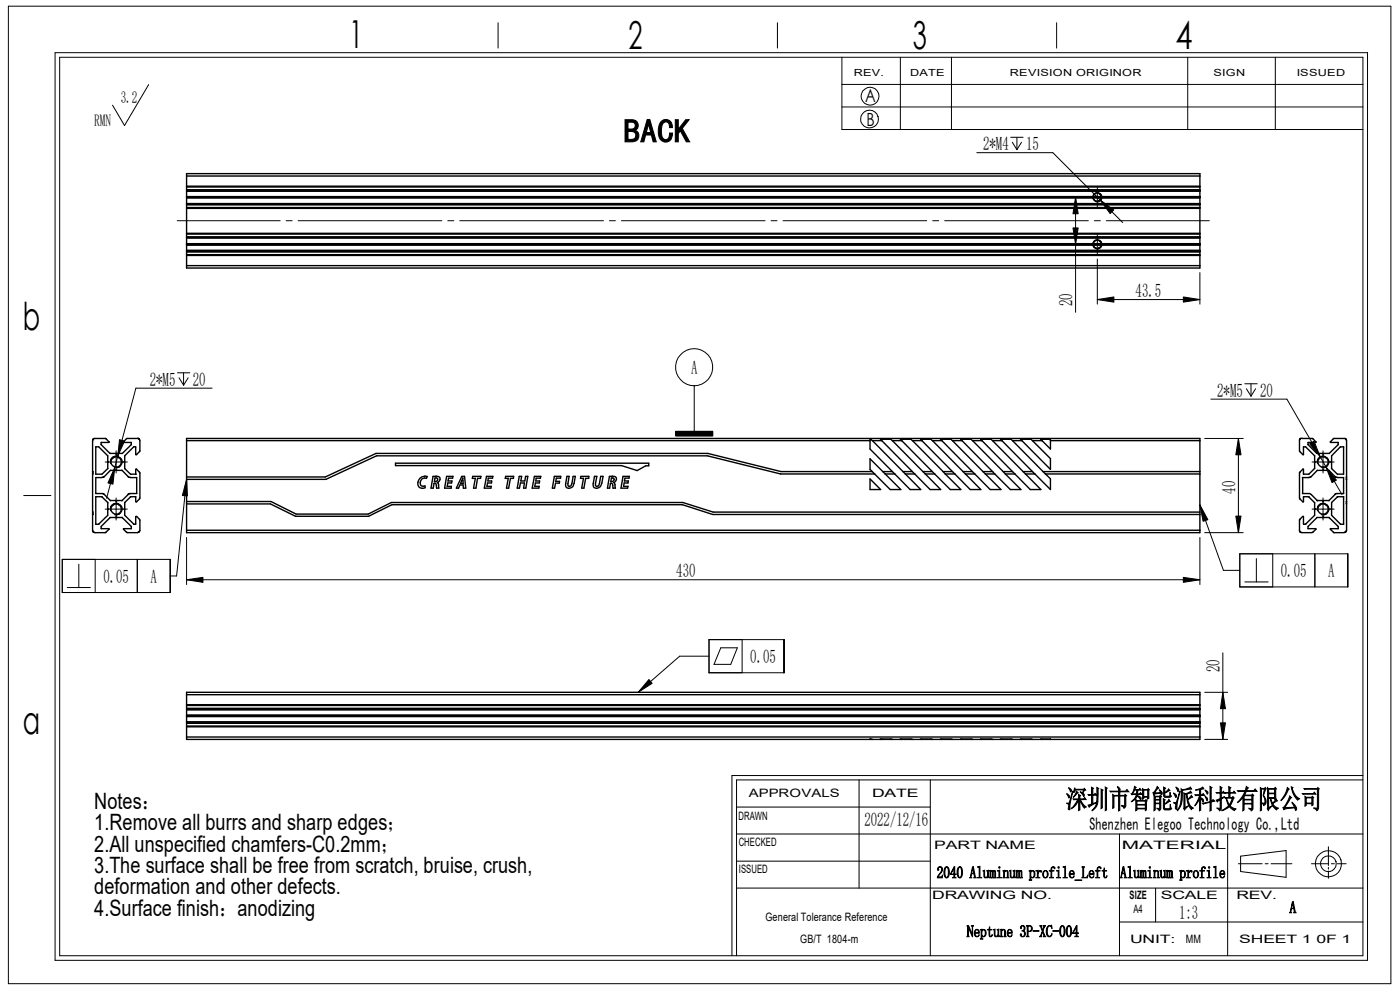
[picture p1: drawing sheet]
<svg xmlns="http://www.w3.org/2000/svg" width="297mm" height="210mm" viewBox="0 0 297 210" stroke-linecap="round" stroke-linejoin="round" font-family="sans-serif">
<g fill="none" stroke="#000" stroke-width=".21">
<path d="M1.8 1.3h293.3v207.4h-293.3zM11.7 11.2h278.4v192.5h-278.4zM12.7 12.1h276.4v190.6h-276.4zM31.5 17.9l-5.1 8.7-2.5-4.3M105.7 4.8v5.4M164.9 4.8v5.4M178.6 17.9h110.5M178.6 12.1v15.4h110.5M191 12.1v15.4M201.8 12.1v15.4M224.2 4.8v5.4M252 12.1v15.4"/>
<path d="M270.6 12.1v15.4M178.6 22.7h110.5M207.2 32.4h16.2l14.8 14.8M214.4 29.1h2.6M214.8 30.2l.9 1.6M215.7 29.1v2.7M216.7 30.2l-1 1.6M232.8 39.7v4.2M37.6 46.8h21.8M60.7 46.8h1.3M63.2 46.8h30.5M95 46.8h1.3"/>
<path d="M97.5 46.8h30.5M129.3 46.8h1.3M131.8 46.8h30.5M163.6 46.8h1.2M166.1 46.8h30.5M197.9 46.8h1.2M200.4 46.8h30.5M227.2 51.8h7.7M227.2 41.8h7.7M227.6 48.3h1.1l-.5 3.5zM228.2 41.8l.5 3.5h-1.1zM228.2 41.8v24.5"/>
<path d="M231.8 42.1a.99 .99 0 0 1 .9-1.3 .99 .99 0 0 1 1.1 1.1 .99 .99 0 0 1-1.3 .9M231.8 52.1a.99 .99 0 0 1 .9-1.3 .99 .99 0 0 1 1.1 1.1 .99 .99 0 0 1-1.3 .9M232.2 46.8h1.2M232.8 49.7v4.3M232.8 54.9v9.6M233.4 42.5l2.9 2-.8 .8zM234.7 46.8h21.8M254.6 57.8v6.7M37.6 79.1h2.7M38.9 79.1v2.6M232.8 63.5l3.5-.5v1.1zM232.8 63.5h21.8"/>
<path d="M251 63l3.6 .5-3.6 .6zM22.3 98h4.7M23.7 97.1a1.2 1.2 0 0 0-.2 1.2 1.24 1.24 0 0 1 1-1.5 1.24 1.24 0 0 1 1.4 1.3 1.24 1.24 0 0 1-1.6 1.1M24.3 99.2l-.3 3.5-1.1-.3zM24.3 99.2l-1.7 6.5M24.6 95.6v4.7M25 96.8l-.3-.1-.9 .3M25.4 93.3l1 .3-1.4 3.2zM25.5 98.8l-.7 .4h-.5M25.6 97.2l.2 .3v.8M38 80.1l.9 1.6M39.9 80.1l-1 1.6"/>
<path d="M45 82.3h-16.2l-4.5 16.9M143.3 91.5h7.9v1h-7.9zM147.3 81.8v9.7M255.6 93h8.1M256.9 84.7h16.1l11.7 20.2M262.7 93l.6 3.5h-1.1zM262.7 93v20M264.1 81.4h2.6M264.4 82.5l1 1.5M265.4 81.4v2.6M266.4 82.5l-1 1.5M277.8 94.1l1-.5 1.3 3.3z"/>
<path d="M278.3 98h4.7M279.8 97.1l-.4 .7 .1 .5a1.24 1.24 0 0 1 1.1-1.5 1.24 1.24 0 0 1 1.3 1.3 1.24 1.24 0 0 1-1.5 1.1h.4l.7-.4M280.7 95.6v4.7M281.1 96.8l-.4-.1-.8 .3M281.3 99.1l2.2 2.8-.9 .5zM281.6 97.2l.3 .8v.3M5 105.1h5.8M13.2 118.7h22.9v7h-22.9zM16.7 119.7v4.9M20.2 118.7v7M22.3 108h4.7M23.7 107.1l-.3 .8 .1 .4a1.24 1.24 0 0 1 1-1.6 1.24 1.24 0 0 1 1.4 1.4 1.24 1.24 0 0 1-1.6 1.1h.5l.7-.4"/>
<path d="M24.6 105.6v4.7M25 106.8l-.3-.1-.9 .3M25.6 107.1l.2 .4v.8M29.1 118.7v7M39.6 101.7l.2 3.5-1.1-.1zM39.6 101.7l-2.1 20.5h-1.4M39.6 114v10M254.6 107.1l1.6 3.1-1 .4zM254.6 107.1l4.9 13.9h3.5M254.6 114v10M255.6 113h8.1M262.2 109.5h1.1l-.6 3.5z"/>
<path d="M263 117.5h22.9v7h-22.9zM266.5 118.5v4.9M270 117.5v7M278.3 108h4.7M278.9 117.5v7M279.7 107.1l-.3 .8 .1 .4a1.24 1.24 0 0 1 1-1.6 1.24 1.24 0 0 1 1.4 1.4 1.24 1.24 0 0 1-1.5 1.1h.4l.7-.4M280.7 105.6v4.7M281.1 106.8l-.4-.1-.8 .3M281.6 107.1l.3 .8v.4M14.3 124.6h4.9M39.6 123l3.5-.5v1zM39.6 123h215"/>
<path d="M150.4 135.7h15.9v7h-15.9zM150.4 139.2h-6.2l-8.8 7.7M152.9 137.4h3.5l-1.4 3.5h-3.5zM157.4 135.7v7M251 122.5l3.6 .5-3.6 .5zM259.4 138.5v18.3M264.1 123.4h4.9M137.7 144.1l.6 .8-2.9 2zM255.6 146.9h4.8M255.6 156.8h4.8M258.9 153.3h1.1l-.6 3.5zM259.4 146.9l.6 3.4h-1.1z"/>
<path d="M156.3 171.2h41.1M156.3 176.9h132.8M182.2 165.4v23M197.4 165.4v37.3M237.5 176.9v25.8M260.4 176.9v25.8M281.8 179.6v4M289.1 165.4h-132.8v37.3M289.1 164.5h-133.8v38.2M156.3 182.7h41.1M156.3 188.4h132.8M237.5 195.6h51.6"/>
<path d="M245.2 188.4v7.2M262.7 183.2h5.1M263.2 181.6l9.6-1.2v5.7l-9.6-1.2zM268.4 183.2h.6M269.7 183.2h4.4M278.2 183.2h3.6M281.8 184v.4M281.8 184.7v1.6M282.4 183.2h.7M283.7 183.2h1.9"/>
<circle cx="184.5" cy="25.3" r="1.89"/>
<circle cx="184.6" cy="20.4" r="1.88"/>
<circle cx="147.3" cy="77.9" r="3.9"/>
<circle cx="281.8" cy="183.2" r="1.68"/>
<circle cx="281.8" cy="183.2" r="2.78"/>
</g>
<g fill="none" stroke="#000" stroke-width=".3">
<path d="M39.6 37.3v-.5h215v.5M39.6 39.5v.2M39.6 37.3v2.2M39.6 39.7v4.3M39.6 37.3h215M39.6 39.5h215M39.6 39.7h215M254.6 39.5v.2M254.6 37.3v2.2M254.6 39.7v4.3M39.6 56.3v.6h215v-.6M39.6 49.5v.2"/>
<path d="M39.6 44v.2M39.6 54v.2M39.6 40.3h215zM39.6 43.4h215zM39.6 50.2l215 .1zM39.6 53.4h.1M39.6 43.2h215zM39.6 50.5h.1M39.6 40.5l215 .1zM39.6 53.1h.1M39.6 51.9l215 .1zM39.6 41.7h215z"/>
<path d="M39.6 51.7h.1M39.6 42h.1M39.6 41.8h.1M39.6 51.7h215M39.6 42h215M39.6 56.3h215M39.6 54.2h215M39.6 44.2v5.3M39.6 49.7v4.3M39.6 54.2v2.1M39.6 49.5h215M39.6 49.7h215"/>
<path d="M39.6 44.2h215M39.6 44h215M39.6 54h215M39.6 53.4h215M39.6 53.1h215M39.6 50.5h215M39.6 41.8h192.3M231.9 42l.1 .3 .7 .4 .6-.1 .4-.6M231.9 51.9l.2 .5 .5 .3 .8-.2 .3-.6M231.9 51.7h.1M231.9 42h.1M231.9 51.7l.2-.4 .6-.4 .6 .2 .3 .6"/>
<path d="M231.9 51.7v.1M231.9 41.9v.1M231.9 51.8v.1M231.9 51.8h-192.3l192.3 .1M231.9 41.9h.1M233.6 41.7l-.3-.6-.6-.2-.6 .4-.2 .5M233.7 41.7v.1M233.7 51.7h.1M233.7 42h.1M233.7 51.7v.1M233.7 41.9v.1M233.7 51.8v.1"/>
<path d="M233.7 51.8h20.9l-20.9 .1M233.7 41.8h.1M233.7 41.8h20.9M254.6 49.5v.2M254.6 44v.2M254.6 54v.2M254.6 53.4h.1M254.6 50.5h.1M254.6 53.1h.1M254.6 51.7h.1M254.6 42h.1M254.6 41.8h.1"/>
<path d="M254.6 44.2v5.3M254.6 49.7v4.3M254.6 54.2v2.1M19.6 93.5v19.1l.6 .4h2.2l.7-.7v-.2h-1.6M19.7 93.5l.2-.5h2.5l.7 .7v.2h-1.6M21 94.8h.1M21 94.8h-.7v5.8M21 94.8l1.9 1.9M21.5 93.9h.1M21.5 94.3h.1M21.5 94.3l1.8 1.9h1.3v.1M21.5 93.9v.4"/>
<path d="M22.9 96.7h.1M22.9 98.1v1.3l-1.3 1.2M22.9 98.1h.1M22.9 97.9l.1 .1-.1 .1M22.9 97.9h.1M22.9 96.7v1.2M24 97.1h.1M24.7 99.7h.1M24.6 99.7l-1.2 .1-1.3 1.3-.5 .2M24.7 96.3h.1M24.7 99.7l1.2 .1 1.5 1.5h1.6M25.2 97.1h.1"/>
<path d="M26 96.2h-1.2l-.1 .1M26 96.2h.1M26.5 96.7h.1M26.5 97.9h.1M26.5 97.9l-.2 .1 .2 .1M26.5 98.1h.1M26.5 98.1v1.3l1.2 1.2M26.5 96.7v1.2M27.9 94.3h.1M27.9 94.3l-1.9 1.9M28.4 94.8h.1M28.4 94.8l-1.9 1.9"/>
<path d="M29.2 93h-2.3l-.7 .7v.2h1.7v.4M29.2 93l.3 .1 .2 .4v2.2l-.7 .7h-.2v-1.6h-.4M39.6 93.5v-.5h215v.5M39.6 93.5v19M39.6 93.5h145M83.9 98.3h53.7v.5h-.6l-1.8 1-3.3-1h-48zM184.6 93.5v-.3h.2l.3 .3M184.6 97.3l6.5 6.5h-2.3l-4.2-4.2zM184.6 93.5v1.7l4.7 4.8M185.1 93.5h2M185.1 93.5l6.5 6.5M187.1 93.5l-.3-.3h2.2l.3 .3"/>
<path d="M187.1 93.5l6.4 6.5M189.3 93.5h2M189.3 93.5l6.5 6.5M191.3 93.5l-.3-.3h2.3l.3 .3M191.3 93.5l6.5 6.5M193.6 93.5h2M193.6 93.5l6.5 6.5M195.6 93.5l-.3-.3h2.2l.3 .3M195.6 93.5l6.5 6.5M197.8 93.5h2M197.8 93.5l6.5 6.5M199.8 93.5l-.3-.3h2.3l.3 .3"/>
<path d="M199.8 93.5l6.5 6.5M202.1 93.5l6.4 6.5M202.1 93.5h2M204.1 93.5l-.3-.3h2.2l.3 .3M204.1 93.5l6.5 6.5M206.3 93.5h2M206.3 93.5l6.5 6.5M208.3 93.5l-.3-.3h2.3l.3 .3M208.3 93.5l6.5 6.5M210.6 93.5h2M210.6 93.5l6.4 6.5M212.6 93.5l-.3-.3h2.2l.3 .3"/>
<path d="M212.6 93.5l6.4 6.5M214.8 93.5h2M214.8 93.5l6.5 6.5M216.8 93.5l-.3-.3h2.2l.3 .3M216.8 93.5l6 6.1v-2.3l-3.8-3.8M219 93.5h2.1M221.1 93.5l-.3-.3h2v.3M221.1 93.5l1.7 1.7v-1.7M222.8 93.5h31.8M254.6 93.5v19M276.2 93h-.3l-.2 .3v2.4l.7 .7h.1v-1.6h.5M276.2 93h2.3l.6 .7v.2h-1.6v.4"/>
<path d="M277 94.8h.1M277 94.8l1.9 1.9M277.5 94.3h.1M277.5 94.3l1.9 1.9h1.1M278.9 98.1v1.3l-1.2 1.2M278.9 98.1h.1M278.9 97.9l.1 .1-.1 .1M278.9 97.9h.1M278.9 96.7h.1M278.9 96.7v1.2M279.4 99.8h.1M279.4 99.8l-1.5 1.5h-1.5"/>
<path d="M279.4 99.8h1.1M280 97.1h.1M280.5 99.8h.1M280.5 96.2h.1M280.6 99.8l.1-.1 .1 .1h1.1l1.4 1.4 .4 .1M280.6 96.2l.1 .1 .1-.1h1.2M281.3 97.1h.1M282 96.2h.1M282.5 97.9l-.1 .1 .1 .1M282.5 98.1h.1M282.5 98.1v1.3l1.2 1.2M282.5 96.7h.1"/>
<path d="M282.5 97.9h.1M282.5 96.7v1.2M283.9 94.3v-.4h-1.6l-.1-.2 .7-.7h2.5l.2 .2v19.5l-.4 .2-2.2 .1-.8-.7v-.2h1.7v-.4M283.9 94.3h.1M283.9 94.3l-1.9 1.9M284.4 94.8h.1M284.4 94.8l-1.9 1.9M284.4 94.8h.6v5.8M19.6 100v.5M19.6 108.6v.5M20.3 101.3h.1M20.3 101.3v3.4h1.5l.3 .2"/>
<path d="M20.3 100.6h.1M20.3 100.6h1.3M20.3 101.3h1.3M21.5 111.7h.1M21.5 112.1h.1M21.5 111.7v.4M21.6 100.6h.1M22.1 104.9l1.3 1.3h1.2v.1M22.9 107.9v-1.3l-1.3-1.2h-1.3v5.8h.7l1.9-1.9M22.9 109.3h.1M22.9 108.1h.1M22.9 107.9h.1"/>
<path d="M22.9 108.1v1.2M22.9 107.9v.1M22.9 108h.1M22.9 108v.1M24 107.1h.1M24.6 106.3h.1M24.6 109.7h.1M24.6 109.7v.1h-1.3l-1.8 1.9M24.7 109.7l.1 .1h1.2l1.9 1.9M25.2 107.1h.1M26.3 108h.1M26.3 108l.2 .1"/>
<path d="M26.5 107.9h.1M26.5 108.1h.1M26.5 109.3h.1M26.5 109.3l1.9 1.9h.4v-1.6l.8 .6 .1 2.3-.3 .4-2.4 .1-.8-.7v-.2h1.7v-.4M26.5 108.1v1.2M26.5 107.9l-.2 .1M27.7 100.6h.1M27.7 100.6h1.1M27.9 111.7h.1M28.8 100.6h.1M28.8 100.6v-1l.2-.1 .7 .8v5.4l-.7 .7h-.2v-1h-1.1l-1.2 1.2v1.3M29 101.3h.1"/>
<path d="M29 101.3v3.4h-1.6l-1.5 1.5h-1.1l-.1 .1M39.6 112.5v.5h215v-.5M39.6 106.9h17.8l5.3 2.6h15.5l4.9-2.4h61.7l6.4 2h103.4M39.6 106.4h17.9l5.3 2.7h15.3l4.9-2.5h61.9l6.4 2h103.3M39.6 112.5h215M89.1 101.5a1.47 1.47 0 0 1 1.5-.4l-.1 .4a.98 .98 0 0 0-1.2 .4 .98 .98 0 0 0 .2 1.2h.7v.4a1.07 1.07 0 0 1-1.4-.3 1.07 1.07 0 0 1 0-1.3zM91.9 101h.6a.65 .65 0 0 1 .8 .7l-.5 .7 .2 .4 .1 .7h-.5l-.2-1h-.3l-.2 1h-.5zM92.3 101.4a.41 .41 0 0 1 .6 .3 .41 .41 0 0 1-.6 .5h-.1zM92.8 102.4h.1M94.7 101h1.4l-.1 .4h-.8l-.2 .6h.9l-.1 .4h-.8l-.1 .8h.9l-.1 .3h-1.4zM98 101h.6l.2 2.5h-.5v-.6h-.7l-.3 .6h-.5zM98.2 101.4l.1 1.1h-.6z"/>
<path d="M98.2 101.4h.1M100.3 101h1.7l-.1 .5h-.6l-.3 2h-.5l.3-2h-.6zM103.2 101h1.4l-.1 .4h-.9l-.1 .6h.8v.4h-.9l-.1 .8h.9l-.1 .3h-1.4zM107.3 101h1.7l-.1 .5h-.6l-.4 2h-.5l.4-2h-.6zM110.2 101h.5l-.2 1h.8l.2-1h.5l-.5 2.5h-.4l.2-1.1h-.9l-.2 1.1h-.5zM113.4 101h1.3l-.1 .4h-.9v.6h.8l-.1 .4h-.8l-.1 .8h.9l-.1 .3h-1.4zM117.6 101h1.4l-.1 .4h-.9l-.1 .7h.8v.4h-.8l-.3 1h-.4zM120.3 101h.4l-.2 1.6v.4l.2 .2 .4-.2 .2-.4 .3-1.6h.4l-.5 2.2a.94 .94 0 0 1-1.4 .1l-.1-.4zM123.2 101h1.7v.5h-.7l-.3 2h-.5l.4-2h-.7zM126.1 101h.5l-.3 1.6v.4l.2 .2 .5-.2 .4-2h.5l-.2 1.5-.3 .7a.84 .84 0 0 1-1.1 .4 .84 .84 0 0 1-.4-1.1zM129.3 101h.6a.65 .65 0 0 1 .9 .7l-.6 .7 .2 .1 .2 1h-.6l-.2-1h-.3l-.2 1h-.4zM129.7 101.4a.38 .38 0 0 1 .6 .1 .38 .38 0 0 1-.3 .6l-.4 .1z"/>
<path d="M130.2 102.4h.1M132.2 101h1.3l-.1 .4h-.8l-.1 .6h.8l-.1 .4h-.8l-.1 .8h.9l-.1 .3h-1.4zM184.6 101.6l2.2 2.2h-2.2zM185 100h-19.3l-15.5-3.8h-70.4l-10.8 5h-29.4M185.5 100.5h-19.9l-15.5-3.8h-70.2l-10.8 5h-29.5M187.3 100h2M187.8 100.5h2M189.3 100l.5 .5M189.8 100.5l3.3 3.3h2.2l-3.2-3.3M191.6 100h1.9M191.6 100l.5 .5M192.1 100.5h2"/>
<path d="M193.5 100l.6 .5M194.1 100.5l3.2 3.3h2.3l-3.3-3.3M195.8 100h2M195.8 100l.5 .5M196.3 100.5h2M197.8 100l3.8 3.8h2.2l-3.3-3.3M200.1 100h2M200.1 100l.4 .5M200.5 100.5h2.1M202.1 100l.5 .5M202.6 100.5l3.2 3.3h2.3l-3.3-3.3M204.3 100h2"/>
<path d="M204.3 100l.5 .5M204.8 100.5h2M206.3 100l.5 .5M208.5 100h2.1M208.5 100l3.8 3.8h-2.2l-3.3-3.3M209 100.5h2M210.6 100l.4 .5M211 100.5l3.3 3.3h2.3l-3.3-3.3M212.8 100h2M212.8 100l.5 .5M213.3 100.5h2M214.8 100l.5 .5"/>
<path d="M215.3 100.5l3.3 3.3h2.2l-3.2-3.3M217 100h2M217 100l.6 .5M217.6 100.5h1.9M219 100l3.8 3.8v-2.2l-1-1.1M221.3 100h33.3M221.3 100l.5 .5M221.8 100.5h32.8M276.4 101.3h.1M276.4 101.3l-.1 3.4h1.6l1.5 1.5M277.5 111.7h.1M277.7 100.6h-1.2v-1.1l-.8 .8v5.4l.7 .7h.1v-1h1.2l1.2 1.2v1.3"/>
<path d="M277.7 100.6h.1M278.9 109.3l-1.9 1.9h-.5v-1.6l-.8 .6v2.4l.2 .3h2.5l.7-.6v-.2h-1.6v-.4M278.9 109.3h.1M278.9 108.1h.1M278.9 107.9h.1M278.9 108.1v1.2M278.9 107.9l.1 .1M279 108h.1M279 108l-.1 .1M279.4 106.2h.1M280 107.1h.1M280.5 109.8h-1.1l-1.9 1.9"/>
<path d="M280.6 109.8h1.4l1.9 1.9M280.6 109.8h.1M281.3 107.1h.1M282.4 108h.1M282.4 108l.1 .1M282.5 107.9v-1.3l1.2-1.2h1.3v5.8h-.6l-1.9-1.9M282.5 107.9h.1M282.5 108.1h.1M282.5 109.3h.1M282.5 108.1v1.2M282.5 107.9l-.1 .1M283.2 104.9l-1.3 1.3h-1.1l-.1 .1-.1-.1h-1.2"/>
<path d="M283.7 100.6h.1M283.7 100.6h1.3M283.7 101.3h1.3M283.9 111.7h.1M285 100.6h.1M285 101.3v3.4h-1.5l-.3 .2M285 101.3h.1M285.7 101.2v.5M285.7 106.4v.5M39.6 149.5v.1M39.6 147.4v-.5h215v.5M39.6 156.3v.5h215v-.5"/>
<path d="M39.6 154v.2M39.6 153.4h.1M39.6 150.3h.1M39.6 153.1l215 .1zM39.6 150.5h.1M39.6 151.7h.1M39.6 152h.1M39.6 151.8h215zM39.6 147.4v2.1M39.6 149.6v4.4M39.6 154.2v2.1M39.6 151.7h215"/>
<path d="M39.6 152h215M39.6 149.5h215M39.6 149.6h215M39.6 147.4h215M39.6 154.2h215M39.6 156.3h215M39.6 154h215M39.6 150.3h215M39.6 153.4h215M39.6 150.5h215M184.6 156.8h.5M187.1 156.8h-.3h2.5"/>
<path d="M191.3 156.8h-.3h2.6M195.6 156.8h-.3h2.5M199.8 156.8h-.3h2.6M204.1 156.8h-.3h2.5M208.3 156.8h-.3h2.6M212.6 156.8h-.3h2.5M216.8 156.8h-.3h2.5M221.1 156.8h-.3h2M254.6 149.5v.1M254.6 154v.2M254.6 153.4h.1M254.6 150.3h.1"/>
<path d="M254.6 150.5h.1M254.6 151.7h.1M254.6 152h.1M254.6 147.4v2.1M254.6 149.6v4.4M254.6 154.2v2.1"/>
<circle cx="24.6" cy="98" r="1.1"/>
<circle cx="280.7" cy="98" r="1.11"/>
<circle cx="24.7" cy="108" r="1.09"/>
<circle cx="280.7" cy="108" r="1.1"/>
</g>
<g fill="#000">
<path d="M227.6 48.3h1.1l-.5 3.5zM228.2 41.8l.5 3.5h-1.1zM233.4 42.5l2.9 2-.8 .8zM232.8 63.5l3.5-.5v1.1zM251 63l3.6 .5-3.6 .6zM24.3 99.2l-.3 3.5-1.1-.3zM25.4 93.3l1 .3-1.4 3.2zM262.7 93l.6 3.5h-1.1zM277.8 94.1l1-.5 1.3 3.3zM281.3 99.1l2.2 2.8-.9 .5zM39.6 101.7l.2 3.5-1.1-.1zM254.6 107.1l1.6 3.1-1 .4z"/>
<path d="M262.2 109.5h1.1l-.6 3.5zM39.6 123l3.5-.5v1zM251 122.5l3.6 .5-3.6 .5zM137.7 144.1l.6 .8-2.9 2zM259.4 146.9l.6 3.4h-1.1zM258.9 153.3h1.1l-.6 3.5z"/>
<path d="M143.3 91.5h7.9v1h-7.9z" fill-rule="evenodd"/>
</g>
<g font-size="8.2">
<text x="74.1" y="10.2">1</text>
<text x="133.3" y="10.4">2</text>
<text x="193.7" y="10.5">3</text>
<text x="249.4" y="10.5">4</text>
<text x="4.8" y="70">b</text>
<text x="4.9" y="155.7">a</text>
</g>
<text font-size="7" x="132.3" y="30.2">BACK</text>
<text font-size="5.6" x="226.1" y="171.4">深圳市智能派科技有限公司</text>
<g font-size="4.8">
<text x="20" y="171.6">Notes：</text>
<text x="20" y="176.1">1.Remove all burrs and sharp edges；</text>
<text x="20" y="180.6">2.All unspecified chamfers-C0.2mm；</text>
<text x="20" y="185.2">3.The surface shall be free from scratch, bruise, crush,</text>
<text x="20" y="189.7">deformation and other defects.</text>
<text x="20" y="194.2">4.Surface finish：anodizing</text>
</g>
<g font-size="4">
<text x="208.6" y="31.8">2*M4</text>
<text x="217.7" y="31.8">15</text>
<text x="227.5" y="64.9" transform="rotate(-90 227.5 64.9)">20</text>
<text x="240.9" y="63">43.5</text>
<text x="31.8" y="81.8">2*M5</text>
<text x="40.9" y="81.8">20</text>
<text x="146.6" y="79.4">A</text>
<text x="258.2" y="84.1">2*M5</text>
<text x="267.3" y="84.1">20</text>
<text x="262.1" y="104.7" transform="rotate(-90 262.1 104.7)">40</text>
<text x="21.9" y="123.7">0.05</text>
<text x="31.9" y="123.7">A</text>
<text x="143.5" y="122.4">430</text>
<text x="271.7" y="122.5">0.05</text>
<text x="281.8" y="122.5">A</text>
<text x="159.2" y="140.7">0.05</text>
<text x="258.8" y="142.6" transform="rotate(-90 258.8 142.6)">20</text>
<text x="183.4" y="175.3">2022/12/16</text>
<text x="250.1" y="194.9">1:3</text>
</g>
<g font-size="3.9">
<text x="183.6" y="21.6">A</text>
<text x="183.8" y="26.6">B</text>
<text x="231.1" y="176">Shenzhen Elegoo Technology Co.,Ltd</text>
</g>
<g font-size="3.5">
<text x="25.6" y="21.8">3.2</text>
<text x="20" y="26.6">RMN</text>
<text x="198.7" y="186.3">2040 Aluminum profile_Left</text>
<text x="237.6" y="186.3">Aluminum profile</text>
<text x="273.6" y="193.7">A</text>
<text x="205.1" y="198.8">Neptune 3P-XC-004</text>
</g>
<g font-size="2.5">
<text x="156.7" y="173.9">DRAWN</text>
<text x="158.8" y="169.2">APPROVALS</text>
<text x="185" y="169.2">DATE</text>
<text x="156.7" y="179.4">CHECKED</text>
<text x="156.8" y="185.1">ISSUED</text>
<text x="198.2" y="180.1">PART NAME</text>
<text x="238" y="180.1">MATERIAL</text>
<text x="197.7" y="190.7">DRAWING NO.</text>
<text x="239.6" y="190.7">SIZE</text>
<text x="246.3" y="190.7">SCALE</text>
<text x="262.3" y="190.7">REV.</text>
<text x="162.4" y="195.3">General Tolerance Reference</text>
<text x="240.5" y="193.8">A4</text>
<text x="169.8" y="199.9">GB/T 1804-m</text>
<text x="239.7" y="199.9">UNIT:</text>
<text x="251.5" y="199.9">MM</text>
<text x="262.9" y="199.9">SHEET 1</text>
<text x="279.3" y="199.9">0F 1</text>
</g>
<g font-size="2.1">
<text x="181.1" y="16.1">REV.</text>
<text x="193.1" y="16.1">DATE</text>
<text x="214.2" y="16.1">REVISION ORIGINOR</text>
<text x="257.4" y="16.1">SIGN</text>
<text x="275.1" y="16.1">ISSUED</text>
</g>
</svg>
